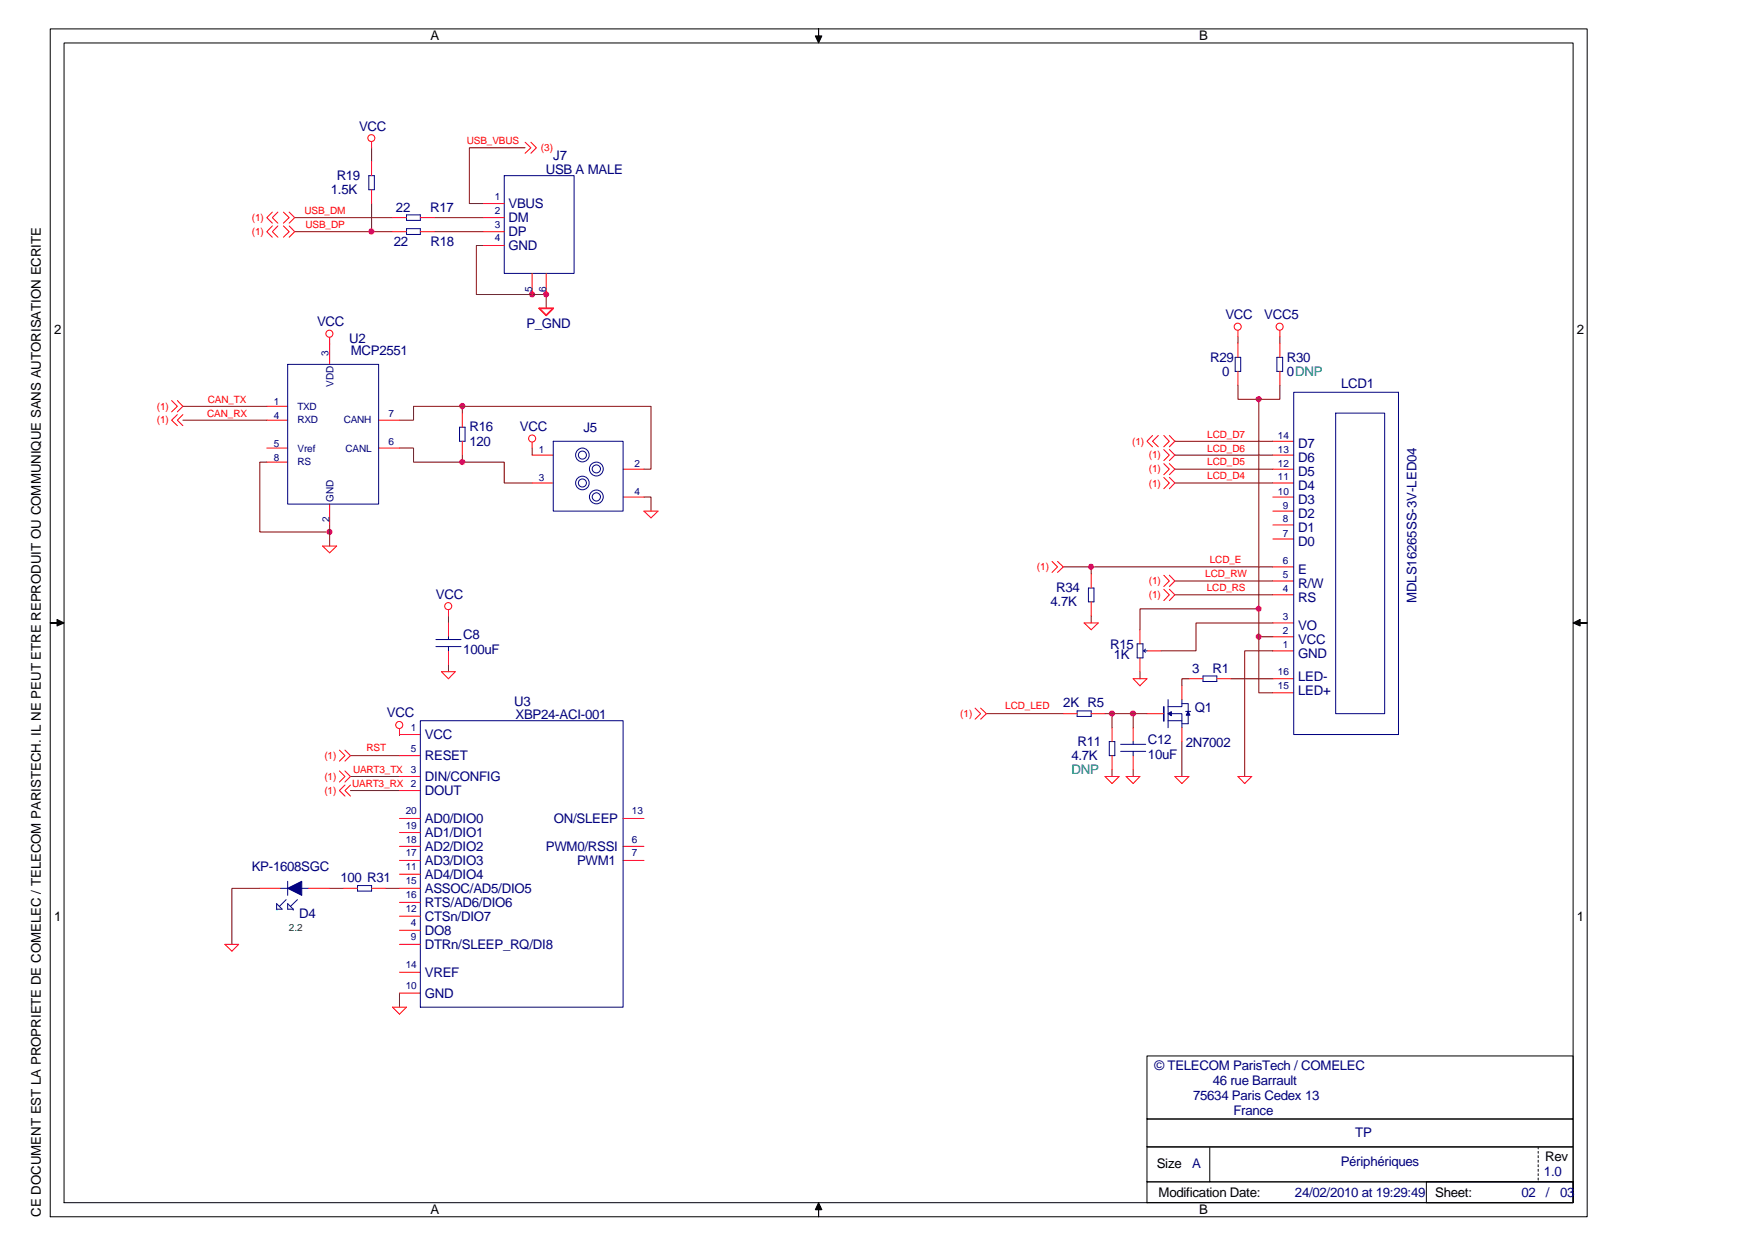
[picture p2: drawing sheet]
<svg xmlns="http://www.w3.org/2000/svg" width="297mm" height="210mm" viewBox="0 0 297 210" stroke-linecap="round" stroke-linejoin="round" font-family="sans-serif">
<path d="M55.5 57.8h.1M45 77.9h-1.2v11.7h11.7M197.9 79h16.6M179.2 95.5h35.3M197.9 81.4h16.6M197.9 97.9h16.6M192.1 113.2v1.1M197.9 100.2h16.6M214.5 104.9h-13v4.7h-5.9" fill="none" stroke="#800000" stroke-width=".17"/>
<circle cx="55.5" cy="89.6" r=".45" fill="#f0f"/>
<circle cx="55.5" cy="89.6" r=".45" fill="none" stroke="#f0f" stroke-width=".17"/>
<path d="M89.7 49.6h.1M92 49.6v2.3M89.7 75.5v1.2M55.5 88.4v3.6M108.5 83.7h1.2v2.4" fill="none" stroke="#800000" stroke-width=".17"/>
<circle cx="89.6" cy="49.6" r=".44" fill="#f0f"/>
<circle cx="89.6" cy="49.6" r=".44" fill="none" stroke="#f0f" stroke-width=".17"/>
<path d="M81.4 41.4h-1.1v8.2h11.7" fill="none" stroke="#800000" stroke-width=".17"/>
<circle cx="92" cy="49.6" r=".45" fill="#f0f"/>
<circle cx="92" cy="49.6" r=".45" fill="none" stroke="#f0f" stroke-width=".17"/>
<path d="M49.7 39h16.4M49.7 36.7h16.4M62.6 24.9v2.3M62.6 34.3v4.7M73.2 39h8.2M73.2 36.7h8.2" fill="none" stroke="#800000" stroke-width=".17"/>
<circle cx="62.6" cy="39" r=".46" fill="#f0f"/>
<circle cx="62.6" cy="39" r=".46" fill="none" stroke="#f0f" stroke-width=".17"/>
<path d="M77.9 68.5v1.1M59.1 133.2h8.2M59.1 130.8h8.2M67.3 123.7h.1M67.3 167.3v2.4" fill="none" stroke="#800000" stroke-width=".17"/>
<circle cx="77.9" cy="68.4" r=".45" fill="#f0f"/>
<circle cx="77.9" cy="68.4" r=".45" fill="none" stroke="#f0f" stroke-width=".17"/>
<path d="M77.9 76.7v1.2" fill="none" stroke="#800000" stroke-width=".17"/>
<circle cx="77.9" cy="77.8" r=".44" fill="#f0f"/>
<circle cx="77.9" cy="77.8" r=".44" fill="none" stroke="#f0f" stroke-width=".17"/>
<path d="M88.5 24.9h-9.4v9.4h2.3M30.8 68.5h14.2M30.8 70.8h14.2M67.3 70.8h2.4v-2.3h40v10.5h-1.2M67.3 75.5h2.4v2.4h15.3v3.5h4.7M75.6 103.8v1.1M75.6 112v1.2M212.1 107.3h2.4M214.5 109.6h-4.8v21.2" fill="none" stroke="#800000" stroke-width=".17"/>
<circle cx="212.1" cy="107.3" r=".44" fill="#f0f"/>
<circle cx="212.1" cy="107.3" r=".44" fill="none" stroke="#f0f" stroke-width=".17"/>
<path d="M212.1 67.3v49.4h2.4" fill="none" stroke="#800000" stroke-width=".17"/>
<circle cx="212.1" cy="67.2" r=".44" fill="#f0f"/>
<circle cx="212.1" cy="67.2" r=".44" fill="none" stroke="#f0f" stroke-width=".17"/>
<path d="M197.9 74.3h16.6M197.9 76.7h16.6M200.3 114.3h-1.2v1.2M207.4 114.3h7.1M166.2 120.2h13M187.4 129.6v1.2M190.9 120.2v2.4M190.9 129.6v1.2" fill="none" stroke="#800000" stroke-width=".17"/>
<circle cx="190.9" cy="120.2" r=".45" fill="#f0f"/>
<circle cx="190.9" cy="120.2" r=".45" fill="none" stroke="#f0f" stroke-width=".17"/>
<path d="M187.4 120.2v2.4" fill="none" stroke="#800000" stroke-width=".17"/>
<circle cx="187.3" cy="120.2" r=".44" fill="#f0f"/>
<circle cx="187.3" cy="120.2" r=".44" fill="none" stroke="#f0f" stroke-width=".17"/>
<path d="M208.6 56.7v1.1M215.6 56.7v1.1M208.6 64.9v2.4h7v-2.4M212.1 102.6h-20v3.5M186.2 120.2h7M199.1 124.9v5.9M43.8 149.6h-4.7v9.5M55.5 149.6h2.4M64.9 149.6h2.4" fill="none" stroke="#800000" stroke-width=".17"/>
<circle cx="212.1" cy="102.6" r=".44" fill="#f0f"/>
<circle cx="212.1" cy="102.6" r=".44" fill="none" stroke="#f0f" stroke-width=".17"/>
<path d="M183.9 95.5v1.2M183.9 103.8v1.1M59.1 127.3h8.2" fill="none" stroke="#800000" stroke-width=".17"/>
<circle cx="183.8" cy="95.5" r=".45" fill="#f0f"/>
<circle cx="183.8" cy="95.5" r=".45" fill="none" stroke="#f0f" stroke-width=".17"/>
<g fill="none" stroke="#f00" stroke-width=".17">
<path d="M45.9 35.7l-.9 1 .9 .9M45.9 38.1l-.9 .9 .9 1M46.8 35.7l-.9 1 .9 .9M46.8 38.1l-.9 .9 .9 1M47.7 35.7l1 1-1 .9M47.7 38.1l1 .9-1 1M48.7 35.7l1 1-1 .9M48.7 38.1l1 .9-1 1M62.6 23.9v1M81.4 34.3h3.6M81.4 36.7h3.6M81.4 39h3.6"/>
<path d="M88.5 24l.9 .9-.9 .9M89.4 24l1 .9-1 .9M55.5 56.9v4.5M81.4 41.4h3.6M89.7 46.1v3.5M92 46.1v3.5M208.6 55.7v1M215.6 55.7v1M28.9 67.5l1 1-1 .9M29.9 67.5l.9 1-.9 .9M29.9 69.8l-1 1 1 .9M30.8 69.8l-.9 1 .9 .9"/>
<path d="M45 68.5h3.5M45 70.8h3.5M45 75.5h3.5M45 77.9h3.5M63.8 70.8h3.5M63.8 75.5h3.5M89.7 76.7h3.5M89.7 74.5v1M105 79h3.5M194.2 73.4l-1 .9 1 1M195.2 73.4l-1 .9 1 1M196.1 73.4l.9 .9-.9 1"/>
<path d="M196.1 75.7l.9 1-.9 .9M196.1 78.1l.9 .9-.9 1M197 73.4l.9 .9-.9 1M197 75.7l.9 1-.9 .9M197 78.1l.9 .9-.9 1M214.5 79h3.5M214.5 76.7h3.5M214.5 74.3h3.5M54.4 92h2.3l-1.2 1.1zM55.5 84.9v3.5M89.7 81.4h3.5M105 83.7h3.5"/>
<path d="M108.5 86.1h2.4l-1.2 1.1zM177.2 94.6l1 .9-1 .9M178.2 94.6l1 .9-1 .9M196.1 80.4l.9 1-.9 .9M196.1 96.9l.9 1-.9 .9M196.1 99.3l.9 .9-.9 1M197 80.4l.9 1-.9 .9M197 96.9l.9 1-.9 .9M197 99.3l.9 .9-.9 1M214.5 90.8h3.5M214.5 88.4h3.5M214.5 86.1h3.5"/>
<path d="M214.5 83.7h3.5M214.5 81.4h3.5M214.5 97.9h3.5M214.5 95.5h3.5M74.4 113.2h2.3l-1.1 1.1zM75.6 102.7v1.1M75.6 104.9v2.4M75.6 109.6v2.4M164.3 119.3l.9 .9-.9 1M165.2 119.3l1 .9-1 1M190.9 114.3h2.3l-1.1 1.2zM192.1 106.1v2.4"/>
<path d="M192.1 110.8v2.4M193.2 109.6h2.4M214.5 109.6h3.5M214.5 107.3h3.5M214.5 104.9h3.5M214.5 114.3h3.5M214.5 116.7h3.5M214.5 100.2h3.5M57.2 129.9l.9 .9-.9 .9M58.1 132.2l-.9 1 .9 .9M58.1 129.9l1 .9-1 .9M59.1 132.2l-1 1 1 .9"/>
<path d="M67.3 122.8v.9M186.2 130.8h2.3l-1.1 1.2zM189.7 130.8h2.4l-1.2 1.2zM190.9 122.6v2.3M190.9 127.3v2.3M197.9 130.8h2.4l-1.2 1.2zM208.6 130.8h2.3l-1.2 1.2zM66.1 169.7h2.4l-1.2 1.2z"/>
<circle cx="62.6" cy="23.3" r=".58"/>
<circle cx="55.5" cy="56.2" r=".59"/>
<circle cx="208.5" cy="55" r=".59"/>
<circle cx="215.6" cy="55" r=".59"/>
<circle cx="89.7" cy="73.9" r=".6"/>
<circle cx="75.5" cy="102.1" r=".59"/>
<circle cx="67.3" cy="122.1" r=".59"/>
</g>
<g fill="none" stroke="#000080" stroke-width=".17">
<path d="M85 29.6h11.7v16.5h-11.7zM48.5 61.4h15.3v23.5h-15.3zM93.2 74.3h11.8v11.8h-11.8zM218 66.1h17.6v57.6h-17.6zM225 69.6h8.3v50.6h-8.3zM73.4 107.7h4.3M73.4 108.9h4.3M75.6 107.3v.4M75.6 108.9v.7M191.6 108.5h1v2.3h-1zM192.7 109.6h.5M192.7 109.6l.3 .3"/>
<path d="M193 109.3l-.3 .3M196.8 117.9v4.7M199.1 117.9v1.1h-2.3M188.8 125.4h4.2M188.8 126.6h4.2M190.9 124.9v.5M190.9 126.6v.7M196.8 121.4h2.3v1.2M196.8 120.2h2.3v1.2"/>
<circle cx="98.1" cy="76.6" r="1.16"/>
<circle cx="98.1" cy="76.7" r=".68"/>
<circle cx="100.5" cy="79" r="1.16"/>
<circle cx="100.5" cy="79" r=".69"/>
<circle cx="98.1" cy="81.4" r=".68"/>
<circle cx="98.1" cy="81.4" r="1.14"/>
<circle cx="100.5" cy="83.7" r="1.16"/>
<circle cx="100.5" cy="83.7" r=".69"/>
</g>
<g fill="#000">
<path d="M137.9 4.9v1.2h.6l-.6 1.1-.5-1.1h.5z" fill-rule="evenodd"/>
<path d="M8.5 104.9h1.1v-.5l1.2 .5-1.2 .6v-.6z" fill-rule="evenodd"/>
<path d="M265 104.9l1.2-.5v.5h1.2h-1.2v.6z" fill-rule="evenodd"/>
<path d="M137.9 202.6l.6 1.2h-.6v1.2v-1.2h-.5z" fill-rule="evenodd"/>
</g>
<g fill="none" stroke="#000" stroke-width=".17">
<path d="M8.5 4.9h258.9v200.1h-258.9zM10.8 7.2h254.2v195.4h-254.2zM137.9 4.9v1.2h.6l-.6 1.1-.5-1.1h.5zM8.5 104.9h1.1v-.5l1.2 .5-1.2 .6v-.6zM265 104.9l1.2-.5v.5h1.2h-1.2v.6zM193.2 177.9h71.8v10.6h-71.8zM193.2 199.1h71.8v3.5h-71.8zM193.2 188.5h71.8v4.7h-71.8zM193.2 193.2h71.8v5.9h-71.8zM203.8 193.2v5.9M240.3 199.1h24.7v3.5h-24.7zM259.2 193.2v.3"/>
<path d="M259.2 194v.3M259.2 194.7v.3M259.2 195.5v.3M259.2 196.2v.4M259.2 197v.3M259.2 197.7v.3M259.2 198.5v.3M137.9 202.6l.6 1.2h-.6v1.2v-1.2h-.5z"/>
</g>
<path d="M196.1 119.1v2.4" fill="none" stroke="#000080" stroke-width=".28"/>
<path d="M196.8 120.2l.6-.3v.7z" fill="#000080"/>
<path d="M196.8 120.2l.6-.3v.7zM199.2 121.9h1" fill="none" stroke="#000080" stroke-width=".17"/>
<path d="M199.1 115.5v2.4M193.2 120.2h2.8M199.1 122.6v2.3" fill="none" stroke="#f00" stroke-width=".17"/>
<path d="M200.1 119.9l.4 .6h-.6z" fill="#000080"/>
<path d="M199.1 118.5h1.1M199.8 119.8h.8M200.1 119.9l.4 .6h-.6zM200.2 118.6v1.5M200.2 120.5v1.4M46.6 152.2l.9 1h-.9zM48.2 151.6l-1.1 1.1M48.5 152.2l.9 1h-.9zM49.4 153.2h.1M50.1 151.6l-1.2 1.1M50.8 149.6h1.2" fill="none" stroke="#000080" stroke-width=".17"/>
<path d="M46.6 153.2h.1" fill="none" stroke="#0ff" stroke-width=".23"/>
<path d="M43.8 149.6h3.5M52 149.6h3.5" fill="none" stroke="#f00" stroke-width=".17"/>
<path d="M48.5 149.6l2.3-1.1v2.3z" fill="#000080"/>
<g fill="none" stroke="#000080" stroke-width=".17">
<path d="M62.1 29.6h1v2.4h-1zM68.5 36.2h2.3v.9h-2.3zM68.5 38.5h2.3v1h-2.3zM77.4 72h1v2.3h-1zM208.1 60.2h.9v2.4h-.9zM215.1 60.2h1v2.4h-1zM183.4 99.1h.9v2.3h-.9zM181.5 119.8h2.4v.9h-2.4zM202.7 113.9h2.3v.9h-2.3zM70.8 121.4h34.2v48.3h-34.2zM186.9 124.9h.9v2.4h-.9zM47.3 149.6h1.2"/>
<path d="M48.5 149.6l2.3-1.1v2.3zM48.5 148.5v2.3M60.2 149.2h2.4v.9h-2.4z"/>
</g>
<g fill="none" stroke="#f00" stroke-width=".17">
<path d="M62.6 27.2v2.4M62.6 32v2.3M66.1 36.7h2.4M66.1 39h2.4M70.8 36.7h2.4M70.8 39h2.4M208.6 57.8v2.4M215.6 57.8v2.4M77.9 69.6v2.4M77.9 74.3v2.4M208.6 62.6v2.3M215.6 62.6v2.3"/>
<path d="M183.9 96.7v2.4M182.7 104.9h2.3l-1.1 1.2zM183.9 101.4v2.4M200.3 114.3h2.4M205 114.3h2.4M57.2 126.4l.9 .9-.9 .9M58.1 126.4l1 .9-1 .9M67.3 130.8h3.5M67.3 133.2h3.5M67.3 123.7h3.5M67.3 127.3h3.5M67.3 137.9h3.5"/>
<path d="M105 137.9h3.5M179.2 120.2h2.3M183.9 120.2h2.3M187.4 122.6v2.3M187.4 127.3v2.3M37.9 159.1h2.3l-1.1 1.1zM57.9 149.6h2.3M62.6 149.6h2.3M67.3 159.1h3.5M67.3 142.6h3.5M67.3 144.9h3.5M67.3 154.3h3.5"/>
<path d="M67.3 152h3.5M67.3 149.6h3.5M67.3 147.3h3.5M67.3 140.3h3.5M67.3 156.7h3.5M105 142.6h3.5M105 144.9h3.5M67.3 163.8h3.5M67.3 167.3h3.5"/>
</g>
<path d="M90.8 51.9h2.4l-1.2 1.2z" fill="none" stroke="#f00" stroke-width=".28"/>
<g font-size="2.2">
<text x="72.6" y="6.8">A</text>
<text x="202.1" y="6.8">B</text>
<text x="9.1" y="56.2">2</text>
<text x="265.7" y="56.2">2</text>
<text x="9.1" y="155.1">1</text>
<text x="265.7" y="155.1">1</text>
<text x="194.9" y="196.7">Size</text>
<text x="260.3" y="195.7">Rev</text>
<text x="195.2" y="201.7">Modification Date:</text>
<text x="241.8" y="201.6">Sheet:</text>
<text x="6.9" y="205" transform="rotate(-90 6.9 205)">CE DOCUMENT EST LA PROPRIETE DE COMELEC / TELECOM PARISTECH. IL NE PEUT ETRE REPRODUIT OU COMMUNIQUE SANS AUTORISATION ECRITE</text>
<text x="72.6" y="204.6">A</text>
<text x="202.1" y="204.6">B</text>
</g>
<g font-size="2.2" fill="#000080">
<text x="60.5" y="22">VCC</text>
<text x="91.9" y="29.3">USB A MALE</text>
<text x="93.2" y="26.9">J7</text>
<text x="55.7" y="32.7">1.5K</text>
<text x="56.7" y="30.4">R19</text>
<text x="66.7" y="35.6">22</text>
<text x="72.5" y="35.6">R17</text>
<text x="85.7" y="35.1">VBUS</text>
<text x="66.4" y="41.5">22</text>
<text x="72.6" y="41.5">R18</text>
<text x="85.7" y="39.8">DP</text>
<text x="85.7" y="37.4">DM</text>
<text x="85.7" y="42.1">GND</text>
<text x="206.5" y="53.8">VCC</text>
<text x="213" y="53.8">VCC5</text>
<text x="53.4" y="54.9">VCC</text>
<text x="58.8" y="57.7">U2</text>
<text x="59.1" y="59.9">MCP2551</text>
<text x="88.7" y="55.3">P_GND</text>
<text x="203.9" y="60.9">R29</text>
<text x="205.9" y="63.3">0</text>
<text x="216.8" y="63.3">0DNP</text>
<text x="216.8" y="60.9">R30</text>
<text x="226" y="65.3">LCD1</text>
<text x="79.1" y="72.7">R16</text>
<text x="79.1" y="75.1">120</text>
<text x="87.6" y="72.6">VCC</text>
<text x="98.3" y="72.9">J5</text>
<text x="218.7" y="75.5">D7</text>
<text x="218.7" y="77.9">D6</text>
<text x="218.7" y="80.2">D5</text>
<text x="218.7" y="82.5">D4</text>
<text x="218.7" y="84.9">D3</text>
<text x="218.7" y="87.2">D2</text>
<text x="218.7" y="89.6">D1</text>
<text x="218.7" y="91.9">D0</text>
<text x="73.4" y="100.9">VCC</text>
<text x="178" y="99.8">R34</text>
<text x="218.7" y="96.7">E</text>
<text x="218.7" y="99">R/W</text>
<text x="218.7" y="101.4">RS</text>
<text x="238.7" y="101.6" transform="rotate(-90 238.7 101.6)">MDLS16265SS-3V-LED04</text>
<text x="78.1" y="107.7">C8</text>
<text x="177" y="102.2">4.7K</text>
<text x="218.7" y="106.1">VO</text>
<text x="78.1" y="110.2">100uF</text>
<text x="187" y="109.4">R15</text>
<text x="187.7" y="111">1K</text>
<text x="200.9" y="113.3">3</text>
<text x="204.3" y="113.3">R1</text>
<text x="218.7" y="110.8">GND</text>
<text x="218.7" y="108.5">VCC</text>
<text x="86.6" y="119">U3</text>
<text x="179.2" y="119.2">2K R5</text>
<text x="201.3" y="119.9">Q1</text>
<text x="218.7" y="117.1">LED+</text>
<text x="218.7" y="114.7">LED-</text>
<text x="65.2" y="120.9">VCC</text>
<text x="71.6" y="124.5">VCC</text>
<text x="86.9" y="121.1">XBP24-ACI-001</text>
<text x="181.5" y="125.7">R11</text>
<text x="193.4" y="125.3">C12</text>
<text x="199.8" y="125.8">2N7002</text>
<text x="71.6" y="131.6">DIN/CONFIG</text>
<text x="71.6" y="128">RESET</text>
<text x="180.5" y="128">4.7K</text>
<text x="193.4" y="127.9">10uF</text>
<text x="71.6" y="133.9">DOUT</text>
<text x="71.6" y="143.3">AD2/DIO2</text>
<text x="71.6" y="141">AD1/DIO1</text>
<text x="71.6" y="138.6">AD0/DIO0</text>
<text x="92" y="143.3">PWM0/RSSI</text>
<text x="93.3" y="138.6">ON/SLEEP</text>
<text x="42.4" y="146.8">KP-1608SGC</text>
<text x="57.4" y="148.6">100 R31</text>
<text x="71.6" y="148">AD4/DIO4</text>
<text x="71.6" y="145.7">AD3/DIO3</text>
<text x="97.2" y="145.7">PWM1</text>
<text x="50.4" y="154.7">D4</text>
<text x="71.6" y="155.1">CTSn/DIO7</text>
<text x="71.6" y="152.7">RTS/AD6/DIO6</text>
<text x="71.6" y="150.4">ASSOC/AD5/DIO5</text>
<text x="71.6" y="159.8">DTRn/SLEEP_RQ/DI8</text>
<text x="71.6" y="157.4">DO8</text>
<text x="71.6" y="164.5">VREF</text>
<text x="71.6" y="168.1">GND</text>
<text x="194.5" y="180.3">© TELECOM ParisTech / COMELEC</text>
<text x="201" y="185.4">75634 Paris Cedex 13</text>
<text x="204.3" y="182.8">46 rue Barrault</text>
<text x="207.8" y="187.9">France</text>
<text x="228.3" y="191.6">TP</text>
<text x="200.9" y="196.7">A</text>
<text x="225.9" y="196.4">Périphériques</text>
<text x="218.2" y="201.7">24/02/2010 at 19:29:49</text>
<text x="256.3" y="201.6">02</text>
<text x="260.1" y="198.1">1.0</text>
<text x="260.5" y="201.6">/</text>
<text x="262.8" y="201.6">03</text>
</g>
<text font-size="2.2" fill="#008080" x="180.5" y="130.5">DNP</text>
<g font-size="1.7" fill="#f00">
<text x="78.7" y="24.2">USB_VBUS</text>
<text x="91.1" y="25.4">(3)</text>
<text x="42.4" y="37.2">(1)</text>
<text x="42.4" y="39.6">(1)</text>
<text x="51.3" y="36">USB_DM</text>
<text x="51.5" y="38.4">USB_DP</text>
<text x="26.4" y="69">(1)</text>
<text x="26.4" y="71.3">(1)</text>
<text x="34.9" y="70.2">CAN_RX</text>
<text x="35" y="67.8">CAN_TX</text>
<text x="190.8" y="74.9">(1)</text>
<text x="193.5" y="77.2">(1)</text>
<text x="203.4" y="73.7">LCD_D7</text>
<text x="203.4" y="76.1">LCD_D6</text>
<text x="193.5" y="79.6">(1)</text>
<text x="193.5" y="82">(1)</text>
<text x="203.4" y="78.4">LCD_D5</text>
<text x="203.4" y="80.8">LCD_D4</text>
<text x="203.8" y="94.9">LCD_E</text>
<text x="174.7" y="96.1">(1)</text>
<text x="193.5" y="98.4">(1)</text>
<text x="193.5" y="100.8">(1)</text>
<text x="203.1" y="97.2">LCD_RW</text>
<text x="203.3" y="99.6">LCD_RS</text>
<text x="169.4" y="119.5">LCD_LED</text>
<text x="161.8" y="120.8">(1)</text>
<text x="54.6" y="131.4">(1)</text>
<text x="54.6" y="127.8">(1)</text>
<text x="59.5" y="130.2">UART3_TX</text>
<text x="61.8" y="126.6">RST</text>
<text x="54.6" y="133.7">(1)</text>
<text x="59.3" y="132.5">UART3_RX</text>
</g>
<g font-size="1.7" fill="#000080">
<text x="83.4" y="33.7">1</text>
<text x="83.4" y="36">2</text>
<text x="83.4" y="40.7">4</text>
<text x="83.4" y="38.4">3</text>
<text x="89.7" y="49.1" transform="rotate(-90 89.7 49.1)">5</text>
<text x="92" y="49.1" transform="rotate(-90 92 49.1)">6</text>
<text x="55.4" y="59.9" transform="rotate(-90 55.4 59.9)">3</text>
<text x="56.2" y="65.2" transform="rotate(-90 56.2 65.2)">VDD</text>
<text x="46.1" y="68.2">1</text>
<text x="46.1" y="70.6">4</text>
<text x="50.1" y="69">TXD</text>
<text x="50.1" y="71.3">RXD</text>
<text x="57.9" y="71.3">CANH</text>
<text x="65.4" y="70.2">7</text>
<text x="46.1" y="75.3">5</text>
<text x="46.1" y="77.6">8</text>
<text x="50.1" y="76.1">Vref</text>
<text x="58.2" y="76.1">CANL</text>
<text x="65.4" y="74.9">6</text>
<text x="90.8" y="76.3">1</text>
<text x="215.3" y="73.9">14</text>
<text x="215.3" y="76.2">13</text>
<text x="50.1" y="78.4">RS</text>
<text x="90.8" y="81">3</text>
<text x="106.9" y="83.4">4</text>
<text x="106.9" y="78.7">2</text>
<text x="215.3" y="78.6">12</text>
<text x="215.3" y="80.9">11</text>
<text x="215.3" y="83.3">10</text>
<text x="55.5" y="88" transform="rotate(-90 55.5 88)">2</text>
<text x="56.2" y="84.5" transform="rotate(-90 56.2 84.5)">GND</text>
<text x="216.2" y="85.7">9</text>
<text x="216.2" y="88">8</text>
<text x="216.2" y="95.1">6</text>
<text x="216.2" y="90.4">7</text>
<text x="216.2" y="99.8">4</text>
<text x="216.2" y="97.5">5</text>
<text x="216.2" y="104.5">3</text>
<text x="216.2" y="106.8">2</text>
<text x="215.3" y="113.7">16</text>
<text x="216.2" y="109.2">1</text>
<text x="215.3" y="116.1">15</text>
<text x="69.2" y="123.1">1</text>
<text x="69.2" y="130.2">3</text>
<text x="69.2" y="126.6">5</text>
<text x="68.4" y="137.2">20</text>
<text x="69.2" y="132.5">2</text>
<text x="106.5" y="137.2">13</text>
<text x="68.4" y="139.6">19</text>
<text x="68.4" y="141.9">18</text>
<text x="106.5" y="141.9">6</text>
<text x="68.4" y="144.3">17</text>
<text x="68.4" y="146.6">11</text>
<text x="68.4" y="149">15</text>
<text x="106.5" y="144.3">7</text>
<text x="68.4" y="153.7">12</text>
<text x="68.4" y="151.3">16</text>
<text x="69.2" y="156">4</text>
<text x="69.2" y="158.4">9</text>
<text x="68.4" y="163.1">14</text>
<text x="68.4" y="166.6">10</text>
</g>
<text font-size="1.7" fill="#008000" x="48.7" y="156.8">2.2</text>
</svg>
